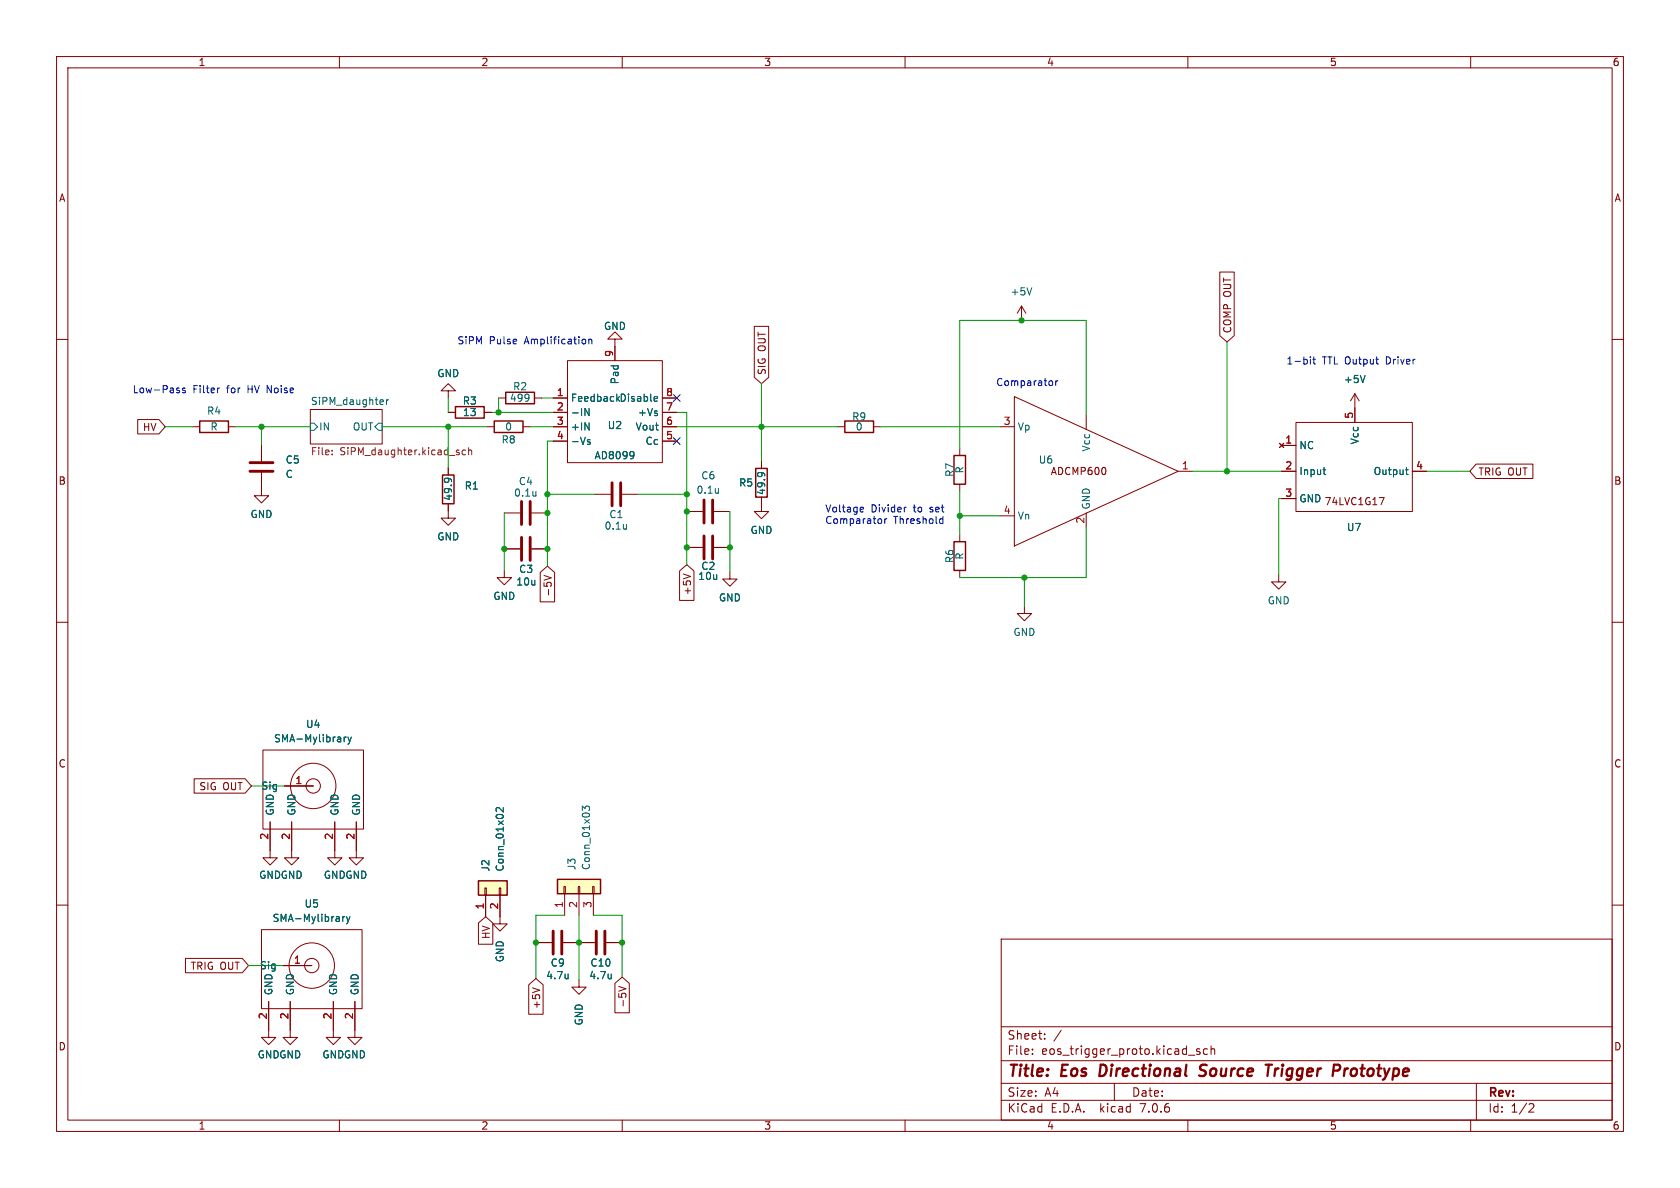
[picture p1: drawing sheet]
<svg xmlns="http://www.w3.org/2000/svg" width="297mm" height="210mm" viewBox="0 0 297 210" stroke-linecap="round" stroke-linejoin="round" font-family="sans-serif">
<g fill="none" stroke="#840000" stroke-width=".18">
<path d="M10 10h277v190h-277zM12 12h273v186h-273zM60 10v2M110 10v2M160 10v2M210 10v2M260 10v2M10 60h2M108.7 59.9h1.3l-1.3-1.2-1.3 1.2h1.3v3.9M133.3 57.7h2.6v9l-1.3 1.1-1.3-1.1zM180.6 54.1l-.8 1.3M180.6 54.1v2.5"/>
<path d="M180.6 54.1l.8 1.3M215.6 48.1h2.6v11.2l-1.3 1.2-1.3-1.2zM285 60h2M24.3 74.2h3.8l1.1 1.2-1.1 1.3h-3.8zM34 75.4h1.3M40.4 75.4h1.3M46.2 78.7v2.8M54.9 72.4h12.7v6.1h-12.7zM79.2 69.1h1.3l-1.3-1.3-1.2 1.3h1.2v1.3M79.2 72.9h1.3M85.6 72.9h1.3M86.1 75.4h1.3"/>
<path d="M88.1 70.4h1.3M92.5 75.4h1.2M94.5 70.4h1.3M97.8 75.4h2.5M97.8 72.9h2.5M97.8 78h2.5M97.8 70.4h2.5M100.3 63.8h16.8v18h-16.8zM117.1 75.4h2.5M117.1 72.9h2.5M117.1 78h2.5M117.1 70.4h2.5"/>
<path d="M148.1 75.4h1.3M154.4 75.4h1.3M169.7 79.2v1.3M176.8 75.4h2.5M179.3 70.1l29 13.2-29 13.2zM192 73.4v2.5M226.2 78.4l.7 .7M226.6 78.7h2.5M226.9 78.4l-.7 .7M229.1 74.7h20.6v15.7h-20.6zM239.5 69.6l-.7 1.3M239.5 69.6v5.1"/>
<path d="M239.5 69.6l.8 1.3M46.2 83.6v4h1.3l-1.3 1.3-1.2-1.3h1.2M79.2 89.1v2.5h1.3l-1.3 1.3-1.2-1.3h1.2M79.2 82.7v1.3M89.2 97h2.7M89.2 90.7h2.7M94 97h2.8M94 90.7h2.8M105.2 87.4h2.7M110 87.4h2.8M121.4 96.8h2.8M121.4 90.4h2.8"/>
<path d="M126.2 96.8h2.8M126.2 90.4h2.8M134.6 87.9v2.5h1.3l-1.3 1.3-1.3-1.3h1.3M134.6 81.5v1.3M169.7 85.6v1.3M169.7 94.5v1.3M176.8 91.2h2.5M192 90.7v2.5M208.3 83.3h2.5M226.6 83.3h2.5M226.6 88.1h2.5M243.8 88h.9l-.6 1.2"/>
<path d="M249.7 83.3h2.5M261 82h10v2.6h-10l-1.2-1.3zM10 110h2M89.2 100.8v1.3h1.2l-1.2 1.3-1.3-1.3h1.3M95.5 101.2l1.3-1.1 1.2 1.1v5.2h-2.5zM96.2 101.7l1.2 .4-1.2 .5M120.1 100.9l1.3-1.1 1.3 1.1v5.2h-2.6zM120.8 101.5l1.3 .4M129 101.1v1.3h1.3l-1.3 1.2-1.2-1.2h1.2M169.7 100.8v1.3M181.1 107.2v1.3h1.3l-1.3 1.2-1.3-1.2h1.3M226.1 101.6v1.3h1.2l-1.2 1.2-1.3-1.2h1.3"/>
<path d="M285 110h2M34.3 137.7h9l1.1 1.2-1.1 1.3h-9zM46.5 132.6h17.8v14h-17.8zM50.3 138.9h5.1M10 160h2M47.8 145.3v6.3h1.2l-1.2 1.3-1.3-1.3h1.3M51.6 145.3v6.3h1.2l-1.2 1.3-1.3-1.3h1.3M59.2 145.3v6.3h1.3l-1.3 1.3-1.3-1.3h1.3M63 145.3v6.3h1.3l-1.3 1.3-1.3-1.3h1.3M85.7 157h.3v1.2h-.3zM85.9 158.2v3.9M88.3 157h.2v1.2h-.2z"/>
<path d="M88.4 158.2v5.1h1.3l-1.3 1.3-1.3-1.3h1.3M99.7 156.7h.2v1.3h-.2zM99.8 158v3.8M102.2 156.7h.3v1.3h-.3zM102.4 158v3.8M104.8 156.7h.2v1.3h-.2zM104.9 158v3.8M285 160h2M32.8 169.4h10l1.1 1.3-1.1 1.3h-10zM46.2 164.3h17.8v14h-17.8zM47.5 177v6.4h1.3l-1.3 1.3-1.3-1.3h1.3M50 170.7h5.1"/>
<path d="M51.3 177v6.4h1.3l-1.3 1.3-1.3-1.3h1.3M58.9 177v6.4h1.3l-1.3 1.3-1.2-1.3h1.2M62.7 177v6.4h1.3l-1.3 1.3-1.2-1.3h1.2M84.6 163.2l1.3-1.1 1.2 1.1v3.7h-2.5zM93.5 174.1l1.2-1.1 1.3 1.1v5.2h-2.5zM94.1 174.6l1.3 .4M94.7 166.6h2.8M99.6 166.6h5.6M102.4 173.2v1.3h1.2l-1.2 1.3-1.3-1.3h1.3M107.2 166.6h2.8M108.7 173.8l1.3-1.1 1.3 1.1v5.2h-2.6zM109.4 174.4l1.3 .4-1.3 .4"/>
<path d="M177 166h108v32h-108zM60 198v2M110 198v2M160 198v2M177 194.5h108M177 191.5h108M177 187.5h108M177 181.5h108M182.5 186.3v.1M182.5 185.5v.1M184.7 183.6v.1M184.7 182.8v.1"/>
<path d="M187.6 182.1l-1.3 2M197 191.5v3M210 198v2M210.1 186.5h1.1M212.1 185.5l-.4-.1-.2 .2 .1 .2 .5 .2v.3h-.6M213.5 185.5l-.5-.1-.3 .3v.4l.2 .2h.6M214.1 185.5l.2-.1 .4 .1v.9M214.1 184.9v1.5M260 198v2M261 191.5v6.5M270.5 195.1l.5 .1 .2 .3-1 1.1h1"/>
<circle cx="55.4" cy="138.9" r="4"/>
<circle cx="55.4" cy="138.9" r="1.27"/>
<circle cx="55.1" cy="170.7" r="4"/>
<circle cx="55.1" cy="170.7" r="1.27"/>
</g>
<path d="M194.6 188.2l-.3 2h.5M213 190a.85 .85 0 0 1-1 .1M213.1 188.2l-.7 .1a.46 .46 0 0 0-.3 .5 .46 .46 0 0 0 .4 .4l.5 .2M223.7 188.2h1.2M224.3 188.2l-.2 2M225.5 188.9l-.2 1.3M225.8 188.9l-.4 .4M237.8 188.9l-.2 1.3M238.1 188.9l-.4 .4" fill="none" stroke="#840000" stroke-width=".4"/>
<path d="M54.9 72.4h12.7v6.1h-12.7z" fill="#fff" stroke="#fff" stroke-width=".18"/>
<g fill="none" stroke="#006464" stroke-width=".18">
<path d="M182.4 50.9l-.4 1.2M54.9 74.8h.6l.6 .6-.6 .7h-.6zM66.3 75.4l.6-.6h.7v1.3h-.7zM67.6 70.7l.2 .3-.6 .1M67.7 71.5h-.1M68.3 70.7v.8M68.7 70.7l-.4 .2M103.4 72.2l.7 1.3v-1.3M103.4 74.7l.7 1.3v-1.3M104 78.1l.3 .1 .1 .2-.2 .2h-.2M104 77.7l.3 .1M111.8 79.8l.2 .1a1.07 1.07 0 0 1-.1 1.1"/>
<path d="M115.8 70.1l.4 .1v.2l-.6 .1M116.2 70.9h-.4M241.3 66.4l-.4 1.2M78.6 84.7l.1-.1a1.07 1.07 0 0 1 1 .1M79.1 84.5l.2 .2M94.7 86.9v.8M94.7 87.6h.1M110.8 92.7v.8M110.8 93.4l-.1 .1M112.1 80.4l-.3 .2M127 86.3v.9M127 87.1h-.1"/>
<path d="M134 83.6h.1a1.07 1.07 0 0 1 1 .1M134.5 83.5l.2 .1M233.9 83h.5M234.1 83.8l.3 .1M248.5 83h.5M248.7 82.6v1.1l.3 .2M60.8 130.3v.8M61.2 130.3l-.4 .2M61.5 130.3l.3 .8M61.8 131.1l-.3 .5M62.1 130.3l-.3 .8M89 142.8v.7l-.9-.7-.4 .2 .1 .5"/>
<path d="M102.9 143.3v-.8l.5 .4 .1-.3h.6l.1 .1-.1 .6M60.6 162v.9M61 162l-.4 .3M61.3 162l.3 .9M61.6 162.9l-.3 .4M61.9 162l-.3 .9M100.4 172.2v.8M100.4 172.9v.1M108.1 172.2v.8M108.1 172.9l-.1 .1"/>
</g>
<path d="M58.7 79.6v.1M81 80l.2 .2-.2 .2M81 79.5l.2 .1M82.3 79.6l-.4-.1-.2 .3 .1 .5h.5M82.8 79.7l.2-.2 .3 .1 .1 .8M82.8 79.1v1.3M58.7 80.3v.1" fill="none" stroke="#725600" stroke-width=".18"/>
<path d="M35.3 74.4h5.1v2.1h-5.1zM80.5 71.9h5.1v2h-5.1zM87.4 74.4h5.1v2.1h-5.1zM89.4 69.3h5.1v2.1h-5.1zM149.4 74.4h5v2.1h-5zM78.2 84h2.1v5.1h-2.1zM133.6 82.8h2v5.1h-2zM168.7 80.5h2v5.1h-2zM168.7 95.8h2v5h-2zM84.6 155.7h5.1v2.5h-5.1zM98.6 155.4h7.6v2.6h-7.6z" fill="none" stroke="#840000" stroke-width=".25"/>
<g fill="#ffffc2" stroke="#ffffc2" stroke-width=".18">
<path d="M84.6 155.7h5.1v2.5h-5.1z"/>
<path d="M98.6 155.4h7.6v2.6h-7.6z"/>
</g>
<g fill="none" stroke="#840000" stroke-width=".51">
<path d="M44.2 83.3h4.1M44.2 81.8h4.1M92.2 88.6v4.1M92.2 95v4.1M93.7 88.6v4.1M93.7 95v4.1M108.2 85.3v4.1M109.7 85.3v4.1M124.5 88.4v4.1M124.5 94.7v4.1M126 88.4v4.1M126 94.7v4.1"/>
<path d="M97.8 164.6v4.1M99.3 164.6v4.1M105.4 164.6v4.1M106.9 164.6v4.1"/>
</g>
<g fill="none" stroke="#0000c2" stroke-width=".18">
<path d="M103.3 60l.3 .2v.4l-.3 .2M104.1 60v.8M31.6 69l.2 .2-.2 .2M31.6 68.6l.1 .1M32.7 68.7l-.3-.1-.2 .2 .1 .2 .4 .1v.3h-.5M38.8 68.6l-.2 .1M104.1 60.1l.2-.1h.3v.8M185.9 67.3l.2 .3v.3l-.2 .3M186.6 67.3v.9M187 67.3l-.4 .3M231.7 63.1v.1M231.7 63.5v.9"/>
<path d="M232.1 63.5h.5M232.3 63.1v1.1l.3 .2M152.2 89.7h.4l.1 .3-.6 .1M152.6 90.4l-.4 .1M155.6 91.7l.3 .2v.4l-.3 .3M156.4 91.7v.9M156.8 91.7l-.4 .2M160.2 89.7h-.2M166.3 91.7l.4 .1M166.7 91.3v1.3M166.7 92.5l-.4 .1"/>
</g>
<g fill="none" stroke="#009600" stroke-width=".18">
<path d="M29.2 75.4h4.8M41.7 75.4h13.2M46.2 75.4v3.3M67.6 75.4h18.5M79.2 70.4v2.5M79.2 75.4v7.3M86.9 72.9h10.9M88.1 70.4v2.5M93.7 75.4h4.1M95.8 70.4h2M97.8 78h-1v22.1M119.6 72.9h1.8v26.9"/>
<path d="M119.6 75.4h28.5M134.6 67.8v13.7M155.7 75.4h21.1M192 73.4v-16.8h-22.3v22.6M216.9 60.5v22.8M89.2 90.7v10.1M96.8 87.4h8.4M112.8 87.4h8.6M129 90.4v10.7M169.7 86.9v7.6M169.7 91.2h7.1M192 93.2v8.9h-22.3"/>
<path d="M210.8 83.3h15.8M226.6 88.1h-.5v13.5M252.2 83.3h7.6M181.1 102.1v5.1M44.4 138.9h11M43.9 170.7h11.2M99.8 161.8h-5.1v11.2M102.4 161.8v11.4M104.9 161.8h5.1v10.9"/>
</g>
<path d="M119 69.7l1.2 1.3M119 77.4l1.2 1.2M120.2 69.7l-1.2 1.3M120.2 77.4l-1.2 1.2" fill="none" stroke="#000084" stroke-width=".18"/>
<g fill="#009600" stroke="#009600" stroke-width=".18">
<circle cx="102.4" cy="166.6" r=".46"/>
<circle cx="110" cy="166.6" r=".46"/>
<circle cx="94.7" cy="166.6" r=".46"/>
<circle cx="88.1" cy="72.9" r=".46"/>
<circle cx="79.2" cy="75.4" r=".46"/>
<circle cx="96.8" cy="87.4" r=".46"/>
<circle cx="46.2" cy="75.4" r=".46"/>
<circle cx="121.4" cy="87.4" r=".46"/>
<circle cx="121.4" cy="90.4" r=".46"/>
<circle cx="89.2" cy="97" r=".46"/>
<circle cx="96.8" cy="90.7" r=".46"/>
<circle cx="96.8" cy="97" r=".46"/>
<circle cx="121.4" cy="96.8" r=".46"/>
<circle cx="129" cy="96.8" r=".46"/>
<circle cx="169.7" cy="91.2" r=".46"/>
<circle cx="134.6" cy="75.4" r=".46"/>
<circle cx="181.1" cy="102.1" r=".46"/>
<circle cx="180.6" cy="56.6" r=".46"/>
<circle cx="216.9" cy="83.3" r=".46"/>
</g>
<g font-size="2.8" fill="#840000">
<text x="178" y="190.9">Title:</text>
<text x="187.7" y="190.9">Eos</text>
<text x="195.2" y="190.9">Directional</text>
<text x="213.7" y="190.9">Source</text>
<text x="226.2" y="190.9">Trigger</text>
<text x="238.9" y="190.9">Prototype</text>
</g>
<g font-size="2.1" fill="#840000">
<text x="178" y="184">Sheet:</text>
<text x="178" y="186.7">File:</text>
<text x="184.1" y="186.7">eos_trigger_proto.kicad_sch</text>
<text x="178" y="196.9">KiCad</text>
<text x="178" y="194.1">Size:</text>
<text x="184.7" y="194.1">A4</text>
<text x="185.7" y="196.9">E.D.A.</text>
<text x="194.6" y="196.9">kicad</text>
<text x="200" y="194.1">Date:</text>
<text x="201.8" y="196.9">7.0.6</text>
<text x="263" y="194.3">Rev:</text>
<text x="263" y="196.9">Id:</text>
<text x="267.1" y="196.9">1/2</text>
</g>
<g font-size="1.8" fill="#840000">
<text x="35" y="11.9">1</text>
<text x="85" y="11.9">2</text>
<text x="135" y="11.9">3</text>
<text x="185" y="11.9">4</text>
<text x="235" y="11.9">5</text>
<text x="285" y="11.9">6</text>
<text x="10.3" y="35.9">A</text>
<text x="285.3" y="35.9">A</text>
<text x="217.9" y="59" transform="rotate(-90 217.9 59)">COMP OUT</text>
<text x="135.6" y="66.4" transform="rotate(-90 135.6 66.4)">SIG OUT</text>
<text x="25.2" y="76.4">HV</text>
<text x="10.3" y="85.9">B</text>
<text x="185.7" y="84.2">ADCMP600</text>
<text x="234.1" y="89.5">74LVC1G17</text>
<text x="261.3" y="84.3">TRIG OUT</text>
<text x="285.3" y="85.9">B</text>
<text x="97.7" y="105.6" transform="rotate(-90 97.7 105.6)">-5V</text>
<text x="122.4" y="105.3" transform="rotate(-90 122.4 105.3)">+5V</text>
<text x="10.3" y="135.9">C</text>
<text x="285.3" y="135.9">C</text>
<text x="35.1" y="139.9">SIG OUT</text>
<text x="86.8" y="166.1" transform="rotate(-90 86.8 166.1)">HV</text>
<text x="33.6" y="171.6">TRIG OUT</text>
<text x="95.7" y="178.5" transform="rotate(-90 95.7 178.5)">+5V</text>
<text x="110.9" y="178.2" transform="rotate(-90 110.9 178.2)">-5V</text>
<text x="10.3" y="185.9">D</text>
<text x="285.3" y="185.9">D</text>
<text x="35" y="199.9">1</text>
<text x="85" y="199.9">2</text>
<text x="135" y="199.9">3</text>
<text x="185" y="199.9">4</text>
<text x="235" y="199.9">5</text>
<text x="285" y="199.9">6</text>
</g>
<g font-size="1.8" fill="#006464">
<text x="178.6" y="52.4">+5V</text>
<text x="106.7" y="58.5">GND</text>
<text x="54.9" y="71.7">SiPM_daughter</text>
<text x="77.2" y="66.9">GND</text>
<text x="81.7" y="71.7">R3</text>
<text x="90" y="71.2">499</text>
<text x="90.6" y="69.2">R2</text>
<text x="100.8" y="71.2">Feedback Disable</text>
<text x="109.6" y="68" transform="rotate(-90 109.6 68)">Pad</text>
<text x="237.5" y="67.9">+5V</text>
<text x="36.5" y="73.5">R4</text>
<text x="37.1" y="76.3">R</text>
<text x="56.3" y="76.3">IN</text>
<text x="62.3" y="76.3">OUT</text>
<text x="81.7" y="73.8">13</text>
<text x="89.2" y="76.3">0</text>
<text x="100.8" y="73.8">-IN</text>
<text x="100.8" y="76.3">+IN</text>
<text x="107.3" y="76">U2</text>
<text x="112.3" y="76.3">Vout</text>
<text x="112.7" y="73.8">+Vs</text>
<text x="150.6" y="74.5">R9</text>
<text x="151.2" y="76.3">0</text>
<text x="179.8" y="76.3">Vp</text>
<text x="50.4" y="82.1">C5</text>
<text x="88.6" y="78.6">R8</text>
<text x="100.8" y="78.8">-Vs</text>
<text x="105" y="81.4">AD8099</text>
<text x="114" y="78.8">Cc</text>
<text x="170.5" y="83.8" transform="rotate(-90 170.5 83.8)">R</text>
<text x="183.5" y="82.1">U6</text>
<text x="192.9" y="79.9" transform="rotate(-90 192.9 79.9)">Vcc</text>
<text x="229.6" y="79.6">NC</text>
<text x="240.4" y="78.7" transform="rotate(-90 240.4 78.7)">Vcc</text>
<text x="50.4" y="84.7">C</text>
<text x="80.1" y="88.6" transform="rotate(-90 80.1 88.6)">49.9</text>
<text x="82.1" y="86.7">R1</text>
<text x="90.8" y="88">0.1u</text>
<text x="91.6" y="86">C4</text>
<text x="123" y="87.5">0.1u</text>
<text x="123.9" y="84.9">C6</text>
<text x="130.6" y="86.2">R5</text>
<text x="135.5" y="87.6" transform="rotate(-90 135.5 87.6)">49.9</text>
<text x="168.8" y="84.4" transform="rotate(-90 168.8 84.4)">R7</text>
<text x="229.6" y="84.2">Input</text>
<text x="229.6" y="89">GND</text>
<text x="242.7" y="84.2">Output</text>
<text x="44.2" y="91.8">GND</text>
<text x="77.2" y="95.7">GND</text>
<text x="106.8" y="93.8">0.1u</text>
<text x="107.6" y="91.8">C1</text>
<text x="132.6" y="94.6">GND</text>
<text x="179.8" y="92">Vn</text>
<text x="192.9" y="90.2" transform="rotate(-90 192.9 90.2)">GND</text>
<text x="238" y="94.1">U7</text>
<text x="91.7" y="101.5">C3</text>
<text x="123.9" y="100.9">C2</text>
<text x="168.8" y="99.6" transform="rotate(-90 168.8 99.6)">R6</text>
<text x="170.5" y="99" transform="rotate(-90 170.5 99)">R</text>
<text x="87.1" y="106.2">GND</text>
<text x="91.2" y="103.7">10u</text>
<text x="123.3" y="102.7">10u</text>
<text x="127" y="106.5">GND</text>
<text x="224" y="107">GND</text>
<text x="179.1" y="112.6">GND</text>
<text x="48.3" y="131.4">SMA-Mylibrary</text>
<text x="54" y="128.9">U4</text>
<text x="46.1" y="139.8">Sig</text>
<text x="48.6" y="144.3" transform="rotate(-90 48.6 144.3)">GND</text>
<text x="52.4" y="144.3" transform="rotate(-90 52.4 144.3)">GND</text>
<text x="60" y="144.3" transform="rotate(-90 60 144.3)">GND</text>
<text x="63.9" y="144.3" transform="rotate(-90 63.9 144.3)">GND</text>
<text x="45.7" y="155.5">GNDGND</text>
<text x="57.1" y="155.5">GNDGND</text>
<text x="86.7" y="154.2" transform="rotate(-90 86.7 154.2)">J2</text>
<text x="89.3" y="154.2" transform="rotate(-90 89.3 154.2)">Conn_01x02</text>
<text x="102" y="153.9" transform="rotate(-90 102 153.9)">J3</text>
<text x="104.5" y="153.9" transform="rotate(-90 104.5 153.9)">Conn_01x03</text>
<text x="53.7" y="160.6">U5</text>
<text x="48.1" y="163.2">SMA-Mylibrary</text>
<text x="45.9" y="171.6">Sig</text>
<text x="89.3" y="170.2" transform="rotate(-90 89.3 170.2)">GND</text>
<text x="96.5" y="173.3">4.7u</text>
<text x="97.3" y="171.1">C9</text>
<text x="104.1" y="173.3">4.7u</text>
<text x="104.3" y="171.1">C10</text>
<text x="48.4" y="176" transform="rotate(-90 48.4 176)">GND</text>
<text x="52.2" y="176" transform="rotate(-90 52.2 176)">GND</text>
<text x="59.8" y="176" transform="rotate(-90 59.8 176)">GND</text>
<text x="63.6" y="176" transform="rotate(-90 63.6 176)">GND</text>
<text x="103.2" y="181.4" transform="rotate(-90 103.2 181.4)">GND</text>
<text x="45.5" y="187.3">GNDGND</text>
<text x="56.9" y="187.3">GNDGND</text>
</g>
<g font-size="1.8" fill="#0000c2">
<text x="80.8" y="61">SiPM</text>
<text x="86.5" y="61">Pulse</text>
<text x="92.9" y="61">Amplification</text>
<text x="227.3" y="64.5">1-bit</text>
<text x="233.8" y="64.5">TTL Output</text>
<text x="245.3" y="64.5">Driver</text>
<text x="23.4" y="69.6">Low-Pass</text>
<text x="34.1" y="69.6">Filter</text>
<text x="40.2" y="69.6">for</text>
<text x="44.1" y="69.6">HV Noise</text>
<text x="176" y="68.3">Comparator</text>
<text x="145.8" y="90.7">Voltage</text>
<text x="145.8" y="92.7">Comparator</text>
<text x="154" y="90.7">Divider</text>
<text x="158" y="92.7">Threshold</text>
<text x="161.6" y="90.7">to</text>
<text x="164.7" y="90.7">set</text>
</g>
<g font-size="1.8" fill="#a90000">
<text x="108.5" y="63.2" transform="rotate(-90 108.5 63.2)">9</text>
<text x="98.4" y="70.1">1</text>
<text x="117.7" y="70.1">8</text>
<text x="98.4" y="77.7">4</text>
<text x="98.4" y="72.6">2</text>
<text x="98.4" y="75.2">3</text>
<text x="117.7" y="77.7">5</text>
<text x="117.7" y="75.2">6</text>
<text x="117.7" y="72.6">7</text>
<text x="177.3" y="75.2">3</text>
<text x="239.3" y="74.1" transform="rotate(-90 239.3 74.1)">5</text>
<text x="208.8" y="83.1">1</text>
<text x="227.1" y="78.5">1</text>
<text x="227.1" y="83.1">2</text>
<text x="250.2" y="83.1">4</text>
<text x="227.1" y="87.9">3</text>
<text x="177.3" y="90.9">4</text>
<text x="191.8" y="92.7" transform="rotate(-90 191.8 92.7)">2</text>
<text x="52.1" y="138.7">1</text>
<text x="47.5" y="148.5" transform="rotate(-90 47.5 148.5)">2</text>
<text x="51.3" y="148.5" transform="rotate(-90 51.3 148.5)">2</text>
<text x="58.9" y="148.5" transform="rotate(-90 58.9 148.5)">2</text>
<text x="62.7" y="148.5" transform="rotate(-90 62.7 148.5)">2</text>
<text x="85.6" y="160.9" transform="rotate(-90 85.6 160.9)">1</text>
<text x="88.1" y="160.9" transform="rotate(-90 88.1 160.9)">2</text>
<text x="99.6" y="160.6" transform="rotate(-90 99.6 160.6)">1</text>
<text x="102.1" y="160.6" transform="rotate(-90 102.1 160.6)">2</text>
<text x="104.6" y="160.6" transform="rotate(-90 104.6 160.6)">3</text>
<text x="51.9" y="170.4">1</text>
<text x="47.2" y="180.3" transform="rotate(-90 47.2 180.3)">2</text>
<text x="51.1" y="180.3" transform="rotate(-90 51.1 180.3)">2</text>
<text x="58.7" y="180.3" transform="rotate(-90 58.7 180.3)">2</text>
<text x="62.5" y="180.3" transform="rotate(-90 62.5 180.3)">2</text>
</g>
<g font-size="1.8" fill="#725600">
<text x="54.9" y="80.8">File:</text>
<text x="60.1" y="80.8">SiPM_daughter.kicad_sch</text>
</g>
</svg>
